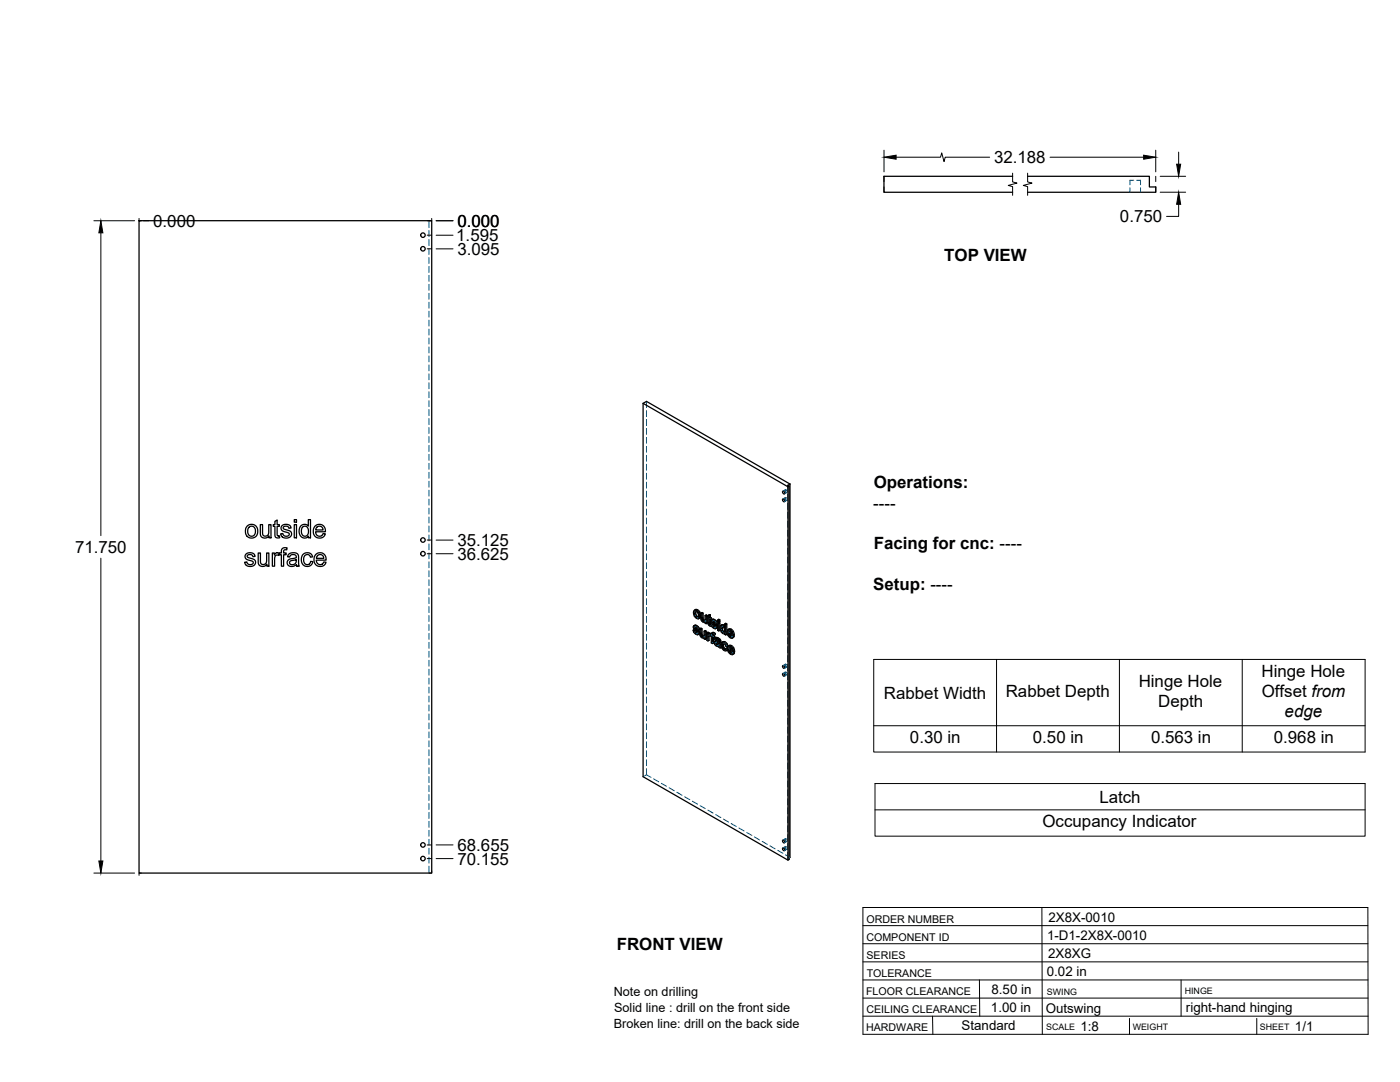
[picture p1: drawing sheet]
<svg xmlns="http://www.w3.org/2000/svg" width="559mm" height="432mm" viewBox="0 0 559 432" stroke-linecap="round" stroke-linejoin="round" font-family="sans-serif">
<!-- layer: Visible -->
<g fill="none" stroke="#000" stroke-width=".51">
<path d="M404.2 70.4h-51.4v6.3h51.4M410.2 70.4h48.6v4.2h2.5v2.1h-51.1M55.5 88.1h116.8v260.3h-116.8zM256.7 161v149l57.8 33.3 .5-.3v-149l-.6-.3 .9-.5M256.7 161l57.8 33.3v149M256.7 161l1.3-.8 57.3 33M312.4 199.2l.6 .2 .2 .8-.6-.2zM312.4 196.1l.6 .1 .2 .9-.6-.2zM315 194l-.5 .3M315.3 193.2v149l-.3 .2M98.8 209.8l1.4-.5a2.66 2.66 0 0 1 2.6 3.7 2.66 2.66 0 0 1-4.5 .6l-.3-1.2a2.82 2.82 0 0 1 .8-2.6zM99.3 210.5l.8-.5a1.98 1.98 0 0 1 1.9 2 1.98 1.98 0 0 1-1.9 2l-.7-.4-.4-.7-.1-1.4z"/>
<path d="M103.9 209.4h.9v2.9a1.32 1.32 0 0 0 1.3 1.7 1.32 1.32 0 0 0 1.2-1.8v-2.8h.9v5.2h-.8v-.8a1.86 1.86 0 0 1-2.3 .9 1.86 1.86 0 0 1-1.2-2.1zM109.7 208.1l.9-.6v1.9h.9v.7h-.9v3.3l.2 .4h.7l.1 .8a1.3 1.3 0 0 1-1.5-.1 1.3 1.3 0 0 1-.4-1.4v-3h-.6v-.7h.6zM112.5 209.8l1.2-.5a1.92 1.92 0 0 1 2.5 1.4l-.9 .1a1.1 1.1 0 0 0-1.1-.9 1.1 1.1 0 0 0-1.1 1.1l.3 .2a3.4 3.4 0 0 1 2.9 1.4 2.2 2.2 0 0 1-1.5 2.1 2.2 2.2 0 0 1-2.5-.8l-.3-.9 .9-.1 .7 1h1.3a.76 .76 0 0 0 .5-.9 .76 .76 0 0 0-.9-.6 1.95 1.95 0 0 1-2.3-1.9zM117.5 209.4h.8v5.2h-.8zM117.5 207.4h.8v1h-.8zM120.1 209.9l1-.6a1.79 1.79 0 0 1 2 .7v-2.6h.8v7.2h-.8v-.6a2.16 2.16 0 0 1-2.6 .4 2.16 2.16 0 0 1-1.1-2.4zM120.7 210.5l.6-.5a2.08 2.08 0 0 1 1.9 1.5 2.08 2.08 0 0 1-.7 2.2l-.5 .3a2.1 2.1 0 0 1-1.7-1.4 2.1 2.1 0 0 1 .4-2.1zM125.7 210l1.6-.7a2.43 2.43 0 0 1 2.6 2.9h-3.9l.2 1.1 .8 .6a1.43 1.43 0 0 0 1.9-1l1 .1-.4 .8-.8 .7-1 .2a2.79 2.79 0 0 1-2.6-1.7 2.79 2.79 0 0 1 .6-3zM126.5 210.4l.6-.4 1 .1 .7 .6 .1 .8h-2.9zM98.1 221.2l1.2-.6a1.92 1.92 0 0 1 2.5 1.4l-.9 .2a1.1 1.1 0 0 0-1.1-1 1.1 1.1 0 0 0-1 1.1l.2 .2a3.3 3.3 0 0 1 3 1.5 2.21 2.21 0 0 1-1.7 2.1 2.21 2.21 0 0 1-2.5-1.1l-.2-.6 1-.1a1.25 1.25 0 0 0 1.2 1.1 1.25 1.25 0 0 0 1.2-1.2l-.6-.4a2.36 2.36 0 0 1-2.6-1.5zM103.1 220.7h.8v2.9a1.32 1.32 0 0 0 1.4 1.7 1.32 1.32 0 0 0 1.1-1.8v-2.8h.9v5.3h-.8v-.8a1.86 1.86 0 0 1-2.2 .8 1.86 1.86 0 0 1-1.2-2.1zM108.7 220.7h.8v.8a1.27 1.27 0 0 1 2-.7l.8-.1v-.6a1.51 1.51 0 0 1 .7-1.4 1.51 1.51 0 0 1 1.6 0l-.2 .7a.81 .81 0 0 0-.8 0 .81 .81 0 0 0-.4 .8v.5h1v.7h-1v4.6h-.9v-4.6h-.8v-.4l-.2 .7a1.17 1.17 0 0 0-1.5 .1 1.17 1.17 0 0 0-.2 1.4v2.8h-.9z"/>
<path d="M115.1 221.3a2.41 2.41 0 0 1 4 .6l.3 4.1h-.9l-.2-.7a2.04 2.04 0 0 1-2.1 .8 2.04 2.04 0 0 1-1.6-1.7l.1-.4a2 2 0 0 1 2-1.1h.4a.84 .84 0 0 0 1.1-.9 .84 .84 0 0 0-1.2-.7l-.9 .2-.5 .8-.8-.1zM115.7 224.1l2.6-.8a1.49 1.49 0 0 1-.8 1.9 1.49 1.49 0 0 1-2-.7zM120.9 221.3l1.1-.7 1.6 .1 .8 .7 .4 .8-.9 .2a1.48 1.48 0 0 0-2-.9 1.48 1.48 0 0 0-.7 2l.1 .8a1.34 1.34 0 0 0 1.5 1 1.34 1.34 0 0 0 1.2-1.3l.9 .1-.4 1.1a2.47 2.47 0 0 1-3.3 .4 2.47 2.47 0 0 1-.8-3.1zM126 221.3l1.5-.7a2.43 2.43 0 0 1 2.7 2.9h-4l.3 1 .8 .8a1.46 1.46 0 0 0 1.9-1l.9 .1-.3 .7-.8 .7-1 .3a2.8 2.8 0 0 1-2.6-1.7 2.8 2.8 0 0 1 .6-3.1zM126.7 221.7l.7-.3h1l.6 .6 .2 .8h-2.9zM276.6 251.5l.7 1.3 .9 .5 .5-.1M276.9 249.8l.6-.3 .8 .2 .9 1.4-.5 .3-.1-.6M277.3 244.8l.4-.9 .9 .7 .1 1.6-.7 .2M277.3 251.3l-.7 .2 .5 .2M277.3 252.3l.5 .4 .4-.3M277.4 250.9l1 .9 .5-.2M277.4 251.5l-.3 .2 .2 .6 .4-.3"/>
<path d="M277.5 249.5l-.7 .4-.1 .5 1.5 1.8 .1 .6M277.5 250.2l-.3 .4 .5-.2M277.5 245.7l.5 .7 .5-.3M277.6 251.6l.8 .9M277.6 250.3l.6 .7M277.7 249.9l.5 .4 .5-.2M277.7 250.4l1 1M277.7 250.4h-.5M277.7 244.5l-.4 .3v.5l.2 .4 .4-.2M277.7 249.5l-.7 .2M277.8 252.7l.4 .1M277.8 244v1.2l.9 1"/>
<path d="M277.8 250.6l-.4 .3-.2-.3M278 243.6l.9 .9 .5-.2M278.1 249.7l-.8 .1M278.2 250.3l.4 .5 .4-.3M278.4 251.8l.3 .5 .5-.3M278.5 243.4l-.5 .2-.8-.1M278.6 251.3l.7 1.2-.7 .8M278.7 252.3l.1 .5 .5-.3M278.8 252.8l-.1 .4 .4-.3M278.9 244.5l.4 1.4 .4-.3M279.1 246.7a1.8 1.8 0 0 1-2.3-2l.1-.9 .8-.6 1.3 .5 .7 1.9-.2 .8-.6 .5M279.3 245.9l-.2 .8 .4-.3"/>
<path d="M279.3 250.9l.5 .3 .4-.3M279.7 244.7l.5 .2 .4-.2M279.8 251.2v2.2l.4-.2M279.8 253.4l.2 .4 .4-.2M280 253.8l.3 .3 .5-.2M280.2 244.9v2.3l.5-.3M280.2 247.2l.2 .4 .4-.3M280.3 254.1l.4 .1M280.4 247.6l.3 .3 .5-.3M280.7 247.9l.4 .1M280.9 254l-.6-.7-.1-2.4-.4-.2-.5 .2 .1 2.7 .8 .9h.9v.4l.3 .3M281.1 254.5l-.2 .1"/>
<path d="M281.4 247.7l-.7-.6-.1-2.4-.4-.3-.5 .3 .1 2.5 .8 1.1 .9-.1M281.4 252.2v3l.5-.3v-3l-.4-.3-.5 .3v2l-.3 .3 .2-.1M281.5 248.2v.5l.4 .2M281.5 248.3l-.2 .1M281.9 245.9v3l.4-.2v-3.1l-.4-.2-.5 .3v1.9l-.3 .4 .2-.1M281.9 251.9l-.5 .3-.4-.3M282.3 245.6l-.4 .3-.5-.2M282.3 246.6l.3 .1 .2 2.7 .7 .5 .4-.2M282.6 246l-.3 .2 .3 .2v-.8l.9-.3v1l.5 .3v.4l-.5 .2v-.3M283 253.5l-.4 .7 .4-.2M283 252.9l-.4-.6-.5 .2v3l.5 .3M283 252.5l-.5 .3-.4-.3"/>
<path d="M283.1 253.5l-.1 2-.4 .3v-1.6M283.1 253.5l.4 .2M283.1 253.5l-.5 .2M283.1 245.6v1l.4-.3M283.1 253l.4 .4M283.3 252.7l-.8 .5v-.4M283.3 249.3l.2 .1M283.5 249.4l.1 .5M283.5 252.8l.4 .3M283.5 252.8l-.8 .2M283.5 252.8l-.7 .2M283.5 245.3l-.9 .3"/>
<path d="M283.5 253.3v.4l.4 .3v2.6l.5 .2M283.5 253.5l-.1 .3M283.5 248.8l-.4 .2v-2l.4 .2 .3 1.9M283.6 248.9l-.5 .1M283.8 249.1l.8 1.4 .6 .4 .6-.1M283.8 249.1l-.6 .1M283.8 249.1h.1M283.8 249.3l-.3 .1M284 246.6l-.5 .3-.4-.3M284 247.4l.6-.3 .8 .3 .9 1.3-.5 .3-.1-.6M284.1 252.7l.8-.3 .6 .4-.5 .7v-.5M284.3 248h.5l1 1"/>
<path d="M284.4 253.8l.5 .3 .4-.2M284.4 248.9l-.6 .2 .4 .2M284.4 249.9l.5 .4 .4-.3M284.5 248.5l1 .9 .5-.2M284.6 249.1l-.4 .2 .1 .4 .1 .2 .5-.3M284.6 247.9l-.3 .3 .5-.3 .6 .7M284.6 247.1l-.7 .5v.6l1.6 2M284.6 252.4l-.6 .4-.1 .8-.4-.3 .4-.2M284.6 252.8l.4 .2 .5-.2M284.7 249.2l.8 .9M284.8 253.3l.5 1-.4 .2v-.4M284.8 254.5v2.1l-.4 .2v-2.6l.5 .3"/>
<path d="M284.8 247.5l.5 .4 .5-.2M284.9 247.1l-.8 .3M284.9 250.3l.4 .1M284.9 248.2l-.4 .3-.2-.3M285 253.5l-.6-.3v.6l.4-.2M285.1 252.5l-.5 .3-.4-.2M285.2 247.3l-.8 .1M285.3 256l.6-.3 .9 .3M285.3 247.9l.4 .5 .4-.2M285.4 254.7l1-.2 1.2 .9 .3 3-.5 .2-.1-.4M285.5 250.2l-.1 .2M285.5 249.4l.3 .5 .5-.3"/>
<path d="M285.6 256.5l.1-.1a.86 .86 0 0 1 1.1 1M285.6 257.1l.4 .4 .5-.3M285.7 256.4l-.2 .3M285.7 248.9l.7 1.2-.7 .8M285.8 249.9l.1 .5 .5-.3M285.8 255.7l-.7 .5 .1 .9 .9 .8h.8l.5 .7M285.9 250.4l-.1 .4 .5-.3M285.9 256.5l-.4 .2 .1 .4 .5-.2M286 256.5l.8 .8M286 255.2l-.4 .2a.8 .8 0 0 1 .9 0 .8 .8 0 0 1 .4 .8l-1.2-.3M286 255.1v.1M286 257.5l.5 .1"/>
<path d="M286.1 255.7l-.7 .2M286.2 254.4l-1 .4-.1 .3 .5 .3M286.3 254.9l.5 .4 .5-.3M286.4 248.6l.5 .2 .4-.2M286.5 257.6l.3-.1zM286.7 254.6l-.4 .3-.6-.3M286.8 255.3l.3 .4 .5-.3M286.9 247.7v.5l.4-.2v-.6l-.4-.3-.5 .3v.6l.5 .2M286.9 248.3l.4 .3v3l-.4 .2v-3M286.9 248.3l-.5 .3v3l.5 .2M287.1 255.7l.2 .4 .4-.3M287.3 256.1v2.1l.5-.3"/>
<path d="M287.3 247.4l-.4 .3-.5-.3M287.8 249.6l.7-.3 .7 .3M287.9 250.9l.3-.9 .9 .8 .1 1.4-.2 .3-.4-.1M288.1 251.9l.5 .5 .4-.2M288.2 256.3l.7-.3 .6 .2 .7 .6 .3 .9-.4 .3-.4-.9M288.3 257.6l.2 1 .4-.3M288.3 250.6l-.4 .3v.5l.2 .5 .4-.3M288.4 249.3l-.9 .7v1.5l.7 1.1 .7 .4 .4-.2v.4l.4 .2M288.4 250v1.3l.8 .9M288.5 258.6l.5 .6 .5-.3M288.5 249.7l.4 .3M288.8 257.3l-.5 .3 .1-.4a.64 .64 0 0 1 .7-.4 .64 .64 0 0 1 .5 .7l.5 .5"/>
<path d="M288.8 256.8l.1 1.5 .7 .7M288.9 256l-.5 .3a2.08 2.08 0 0 0 1.4 3.4M289 249.4l-1.1 .1M289 256.5l.7 .6 .5-.3M289.2 249l.5 .3 .4-.3M289.3 252.8l-.2 .1M289.5 256.2l-.5 .3-.6-.2M289.7 249.3v4.1l.4-.2v-4.2l-.4-.2-.5 .2v1.5l-.3-.5 .3-.1M289.7 258.8l-.2 .4h-.5M290.4 259l-.6 .7 .6-.4M290.4 258.7l-.7 .1 .4 .3M290.9 253.5l.6 .6 .4-.3"/>
<path d="M291.1 251.9l-.4 .3 1.4 .8-.7-1.2-.5-.1-.2 .5M291.2 251.7l-.1 .2 .9 .6M291.2 252.9l.9 1M291.3 258.5l-.5 .3 1.5 .8-.6-1.2-.6-.1-.3 .5M291.3 258.2v.3l.8 .5M291.4 253.3l-.5 .2-.2-.9 1.9 1.1M291.4 259.5l.8 1M291.4 251.4l.9 .8 .4-.2M291.5 254.1l.4 .1M291.5 259.8l-.5 .3-.2-.9 2 1.1M291.6 257.9l.8 .9 .5-.2M291.9 251.1l-1.3 .2"/>
<path d="M292 257.7l-1.3 .1M292.1 253.9l.5 .3 .5-.3M292.1 253.9l-.1 .2M292.3 252.2l.3 1.4 .5-.3M292.4 258.8l.4 1.4 .4-.3M292.5 253.7l-.4 .2M292.6 253.6l.5-.1-.1-.6-.7-1.5-.9-.5-.8 .4-.4 1.1 .4 1.3 1.1 1h.6l.3-.5M292.7 253.7l.3 .4-.7 .5M291 260.1l.6 .5 .4-.2M291.6 260.6l.4 .2M292.3 260.4l.4 .4 .5-.3M292.3 260.4l-.2 .3"/>
<path d="M292.6 260.2l-.3 .2M292.8 260.2l.4-.2v-.5l-.7-1.5-1-.5-.8 .3-.4 1 .4 1.3 1.2 1.1h.6l.2-.4M292.8 260.2l.3 .4-.7 .6M312.4 268.8l.6 .2 .2 .8-.6-.2zM312.4 265.7l.6 .2 .2 .8-.6-.2zM312.4 338.4l.6 .2 .2 .8-.6-.1zM312.4 335.3l.6 .2 .2 .8-.6-.2z"/>
<circle cx="168.8" cy="99.3" r=".9"/>
<circle cx="168.8" cy="93.8" r=".9"/>
<circle cx="168.8" cy="215.5" r=".9"/>
<circle cx="168.8" cy="221" r=".9"/>
<circle cx="168.8" cy="337.2" r=".9"/>
<circle cx="168.8" cy="342.6" r=".9"/>
</g>
<!-- layer: Hidden -->
<g fill="none" stroke="#00557f" stroke-width=".4">
<path d="M451 74.9v1.8M452.5 71.9h-1.5v1.8M453.7 71.9h1.5v1.8M455.2 74.9v1.8M171.2 88.1v2.7M171.2 92v2.4M171.2 95.6v2.4M171.2 99.2v2.4M171.2 102.8v2.3M171.2 106.3v2.4M171.2 109.9v2.4M171.2 113.5v2.3"/>
<path d="M171.2 117.1v2.3M171.2 120.6v2.4M171.2 124.2v2.4M171.2 127.8v2.3M171.2 131.3v2.4M171.2 134.9v2.4M171.2 138.5v2.4M171.2 142v2.4M171.2 145.6v2.4M171.2 149.2v2.4M171.2 152.8v2.4M171.2 156.3v2.4"/>
<path d="M171.2 159.9v2.4M171.2 163.5v2.4M171.2 167v2.4M171.2 170.6v2.4M171.2 174.2v2.4M171.2 177.8v2.3M258 160.2v2.4M258 163.9v2.3M258 167.4v2.4M258 171v2.4M258 174.6v2.3M258 178.1v2.4"/>
<path d="M171.2 181.3v2.4M171.2 184.9v2.4M171.2 188.5v2.4M171.2 192v2.4M171.2 195.6v2.4M171.2 199.2v2.4M258 181.7v2.4M258 185.3v2.4M258 188.8v2.4M258 192.4v2.4M258 196v2.4M258 199.6v2.4"/>
<path d="M313.4 198.6a.53 .53 0 0 1 .7 .3 .53 .53 0 0 1-.3 .7zM313.5 195.4a.59 .59 0 0 1 .6 .4 .59 .59 0 0 1-.3 .7l-.4-.5zM313.5 198.5l-1 .6M313.5 195.4l-1 .6M314.1 199.6l-1 .6M314.1 196.5l-1 .6M314.4 193.7v2.5M314.4 197.3v2.4M171.2 202.8v2.3M171.2 206.3v2.4M171.2 209.9v2.4M171.2 213.5v2.4"/>
<path d="M171.2 217.1v2.3M258 203.1v2.4M258 206.7v2.4M258 210.3v2.4M258 213.8v2.4M258 217.4v2.4M314.4 200.9v2.4M314.4 204.5v2.4M314.4 208.1v2.3M314.4 211.6v2.4M314.4 215.2v2.4M314.4 218.8v2.3"/>
<path d="M171.2 220.6v2.4M171.2 224.2v2.4M171.2 227.8v2.4M171.2 231.4v2.3M171.2 234.9v2.4M171.2 238.5v2.4M258 221v2.4M258 224.6v2.3M258 228.1v2.4M258 231.7v2.4M258 235.3v2.4M258 238.9v2.3"/>
<path d="M314.4 222.4v2.3M314.4 225.9v2.4M314.4 229.5v2.4M314.4 233.1v2.3M314.4 236.6v2.4M171.2 242.1v2.4M171.2 245.6v2.4M171.2 249.2v2.4M171.2 252.8v2.4M171.2 256.3v2.4M171.2 259.9v2.4M258 242.4v2.4"/>
<path d="M258 246v2.4M258 249.6v2.3M258 253.2v2.3M258 256.7v2.4M277.1 251.2l.3 1M277.2 250l-.5 .2M277.3 249.6l-.5 .3M277.3 244.2l-.5 .3M277.3 251.3l.3 .3M277.3 250.4l-.5 .3M277.4 249.5l-.2 .6 .2 .6 1.2 1.1a.35 .35 0 0 1 .3 .5 .35 .35 0 0 1-.5 .2M277.4 252.2l.8 .7 .8 .1"/>
<path d="M277.4 252.2l-.4 .2M277.5 251.4l-.1 .1M277.6 250.9l-.5 .2M277.6 245.6l.7 .8 1.1 .2M277.6 245.6l-.5 .3M277.6 250.2h-.1M277.6 250.3l.1-.3h.3l1.2 1.1M277.7 243.2l-.4 .9 .3 1.5M277.7 250l-.5 .3M277.9 243.8l-.1 .2M277.9 243.8l.7 .1 .6 .9v1.1l-.5 .3M277.9 243.8l-.4 .2"/>
<path d="M278.2 250.1l-.5 .3M278.2 252.9l-.4 .2M278.2 251l.4 .3M278.3 252.8l.4-.3-.5 .3M278.5 243.8l-.5 .3M278.5 246.5l-.5 .3M278.6 250.5l-.5 .2M278.7 251.9l-.5 .3M278.7 250.9l-.4 .3M278.8 253l-.5 .3M278.8 252.3l-.4 .3M279 246.1l-.4 .3"/>
<path d="M279 244.4l-.4 .2M279.1 246.7l-.4 .3M279.2 245.4l-.4 .2M279.8 250.7l.2 3 .8 .6 .7-.1v.5l.4 .2M279.8 253l-.4 .3M280 253.5l-.5 .2M280.2 244.4l.2 2.8 .7 .8h.8v.4l.4 .3M280.2 246.8l-.4 .3M280.2 253.9l-.4 .3M280.4 247.2l-.5 .3M280.6 247.7l-.4 .2M280.7 254.3l-.5 .2"/>
<path d="M281.1 248l-.5 .3M281.1 254l-.2 .1M281.3 253.9l-.5 .3M281.3 254.3l-.2 .2M281.4 253.8l-.5 .2M281.5 251.6l-.1 2-.5 .4M281.5 254.7l-.4 .2M281.5 254.2l-.4 .3M281.5 247.7l-.2 .2M281.7 247.7l-.5 .2M281.8 247.5l-.5 .3M281.9 245.4l-.1 2-.4 .3"/>
<path d="M281.9 248.4l-.4 .3M281.9 248l-.4 .2 .2-.1M282.3 246.2v.4l.5-.3M282.6 252.3v3l.4 .2M282.6 255.3l-.5 .2M282.8 245.9l-.2 .1M283 253l-.5 .2M283.1 245.3v.8l-.3-.2v.4l.3 .2v2.4l.9 .7-.2-.5M283.1 253.4l-.1 .1M283.1 246.5l-.5 .2M283.1 246.1l-.5 .3M283.1 248.9l-.4 .2"/>
<path d="M283.2 252.8l-.2 .1M283.3 253.2l-.5 .3M283.3 249.2l-.4 .2M283.5 253.3l-.4 .2 .2-.3 .5 .4 .2-.3 .4 .4v2.6l.4 .3M283.5 246.7l-.4 .3M283.7 249.5l-.4 .2M284 247l-.5-.3v.5M284 253.2l-.5 .2M284 253.1h-.1M284 253.5l-.5 .2M284 253.3l-.5 .2M284 249.2l-.2 .1"/>
<path d="M284 249.6l-.1 .1M284.2 248.9l.4 .9M284.3 247.6l-.5 .2M284.4 256.3l-.5 .3M284.4 253.7l-.5 .3M284.4 247.3l-.5 .2M284.4 248.9l.3 .3M284.4 252.6l-.4 .2M284.4 248.1l-.5 .2M284.5 247.1l-.2 .7 .7 1a1.05 1.05 0 0 1 .9 1.3h-.4l.4-.2M284.5 252.4l-.1 .9-.5-.2M284.6 249.8l.7 .7 .8 .1"/>
<path d="M284.6 249.8l-.5 .2M284.6 249v.1M284.7 248.5l-.5 .3M284.7 247.8l-.1 .1M284.8 247.9v-.3l.5 .1 1 1M284.8 254l-.4 .2M284.8 247.6l-.4 .3M284.9 253l-1 .6M285.2 253l-.5 .3M285.3 247.7l-.5 .3M285.3 254.3l-.5-.3v.5M285.3 254.7l.5-.3-.2 .5 .4 .2a.88 .88 0 0 1 1 .1 .88 .88 0 0 1 .3 .9l-.5-.1"/>
<path d="M285.4 248.6l.3 .3M285.4 250.4l.4-.2-.9 .5M285.4 253.2l-.5-.3-.1 .4M285.5 256.2l-.4 .2M285.6 255.8l-.5 .3M285.6 254.9l-.5 .2M285.7 248.1l-.5 .2M285.7 255.7l-.2 .6 .2 .6 .9 .8h.7l.1 .4M285.7 256.9l-.4 .3M285.8 249.6l-.5 .2M285.9 248.5l-.5 .3M285.9 250.7l-.5 .2"/>
<path d="M285.9 256.5l.3-.3a.78 .78 0 0 1 .9 .2 .78 .78 0 0 1 0 .9h-.3M286.1 256.2l-.4 .2 .3-.2M286.2 256.2l-.5 .2M286.2 254.9l-.4 .2M286.4 257.6l-.5 .2M286.7 255l-.5 .3M286.9 257.7l-.5 .3M286.9 248.3v3l.4 .3M286.9 247.1v.6l.4 .3M286.9 251.3l-.5 .3M286.9 247.7l-.5 .3M287.1 257.3l-.4 .3"/>
<path d="M287.2 255.5l-.5 .2M287.2 257.2l-.4 .3 .1-.2M287.3 256.5l-.4 .3M287.3 256.1l-.4 .3M287.3 256l-.4 .2M287.3 257.7l-.4 .2M287.4 258.1l.5 .3M287.4 258.1l-.4 .2M287.9 250.4l-.5 .2M288 251.2l-.5 .3M288 249.6l-.5 .3M288.2 249.3l-.3 .7 .2 1.6 .6 .7 .6 .4 .4-.2v.4l.4 .3"/>
<path d="M288.3 257.1l-.5 .3M288.4 252l-.4 .3M288.4 256.3l-.4 .3M288.5 249.9l-.1 .1M288.5 249.9l.7 .1 .5 1v.9l-.5 .3M288.5 249.8l-.4 .3 .4-.2M288.6 258.4l-.4 .3M288.6 256.1l-.3 .7 .2 1.5 .7 .8 1 .4M288.8 256.8l.6-.2 .7 1 .4 .1M289 256.6l-.5 .3M289 252.6l-.5 .2M289 249.9l-.5 .2"/>
<path d="M289.4 249.8l-.2 .1M289.5 259.3l-.5 .3M289.5 256.6l-.4 .3M289.5 252.2l-.4 .2M289.5 250.4l-.4 .3M289.7 248.8v1.4l-.5-.6M289.7 250.2l-.5 .3M289.7 252.5l-.4 .3M289.7 251.5l-.4 .2M289.7 252.9l-.4 .3M289.9 257l-.5 .3M289.9 259h-.3"/>
<path d="M289.9 259l-.4 .2M290.1 257.6l-.5 .2M290.1 258.6l-.2 .4M290.4 258.7l.2 .2-.2 .4M290.6 258.9l-.2 .1M290.7 252l-.5 .2M290.8 258.6l-.5 .2M291 251l-.3 .8 .3 1.5 .9 1 .9 .1M291 253.3l-.4 .3M291.1 252.3l-.4 .3M291.1 259.9l-.4 .2M291.1 257.6l-.3 .6 .3 1.7 .9 .9 .9 .1"/>
<path d="M291.2 252.9l-.1-.6 2 1.2M291.3 258.9l-.5 .3M291.4 259.5l-.1-.6 1.9 1.1M291.4 251.5l-.2 .2M291.4 251.5l.8 .3 .4 1-.6-.3M291.4 251.5l-.5 .2M291.5 258l-.2 .2M291.5 258l.8 .3 .4 1.1-.6-.4M291.5 258l-.4 .3M291.9 251.5l-.5 .3M291.9 254.3l-.5 .2M292 258.1l-.4 .2"/>
<path d="M292.1 253.9h.2M292.4 253.9l-.4 .2 .3-.2M292.4 252.1l-.4 .3M292.6 258.7l-.5 .2M292.6 252.8l-.5 .2M292.6 253.6l-.1 .1M292.7 254.4l-.5 .3M292.7 253.7l-.4 .2M292.7 259.4l-.4 .2M314.4 240.2v2.4M314.4 243.8v2.4M314.4 247.4v2.3"/>
<path d="M314.4 250.9v2.4M314.4 254.5v2.4M314.4 258.1v2.4M171.2 263.5v2.4M171.2 267.1v2.4M171.2 270.6v2.4M171.2 274.2v2.4M171.2 277.8v2.4M258 260.3v2.4M258 263.9v2.3M258 267.4v2.4M258 271v2.4"/>
<path d="M258 274.6v2.4M258 278.2v2.3M292.2 260.5h.3M292.5 260.5l-.4 .2M292.5 260.5l-.9 .6M292.7 260.2h-.1M292.8 261l-.5 .2M292.8 260.2l-.3 .3M313.4 268.2a.53 .53 0 0 1 .7 .3 .53 .53 0 0 1-.3 .7zM313.4 265.1a.58 .58 0 0 1 .7 .3 .58 .58 0 0 1-.3 .8l-.4-.5zM313.5 268.2l-1 .6M313.5 265.1l-1 .5"/>
<path d="M314.1 269.3l-1 .6M314.1 266.2l-1 .5M314.4 261.6v2.4M314.4 265.2v2.4M314.4 268.8v2.4M314.4 272.4v2.3M314.4 275.9v2.4M314.4 279.5v2.4M171.2 281.3v2.4M171.2 284.9v2.4M171.2 288.5v2.4M171.2 292.1v2.3"/>
<path d="M171.2 295.6v2.4M171.2 299.2v2.4M258 281.7v2.4M258 285.3v2.4M258 288.9v2.4M258 292.4v2.4M258 296v2.4M258 299.6v2.4M314.4 283.1v2.4M314.4 286.6v2.4M314.4 290.2v2.4M314.4 293.8v2.4"/>
<path d="M314.4 297.4v2.3M171.2 302.8v2.4M171.2 306.4v2.3M171.2 309.9v2.4M171.2 313.5v2.4M171.2 317.1v2.3M258 306.7v2.5l1.8 1M258 303.1v2.4M258 309.2l-1.3 .8M260.9 310.8l2 1.2M264 312.6l2 1.2M267.1 314.4l2 1.2"/>
<path d="M270.2 316.2l2 1.2M273.3 318l2 1.2M276.4 319.7l2 1.2M314.4 300.9v2.4M314.4 304.5v2.4M314.4 308.1v2.4M314.4 311.7v2.3M314.4 315.2v2.4M314.4 318.8v2.4M171.2 320.7v2.3M171.2 324.2v2.4M171.2 327.8v2.4"/>
<path d="M171.2 331.4v2.3M171.2 334.9v2.4M171.2 338.5v2.4M279.5 321.5l2 1.2M282.6 323.3l2 1.2M285.6 325.1l2.1 1.2M288.7 326.9l2.1 1.2M291.8 328.7l2.1 1.1M294.9 330.4l2.1 1.2M298 332.2l2.1 1.2M301.1 334l2.1 1.2M304.2 335.8l2.1 1.2"/>
<path d="M307.3 337.6l2.1 1.2M310.4 339.3l2.1 1.2M313.4 337.9a.54 .54 0 0 1 .7 .3 .54 .54 0 0 1-.3 .7zM313.4 334.8a.53 .53 0 0 1 .7 .2 .53 .53 0 0 1-.3 .7zM313.5 337.8l-1 .6M313.5 334.7l-1 .6M314.1 338.9l-1 .6M314.1 335.8l-1 .6M314.4 322.4v2.3M314.4 325.9v2.4M314.4 329.5v2.4M314.4 333.1v2.4"/>
<path d="M314.4 336.7v2.3M171.2 342.1v2.4M171.2 345.7v2.7M313.5 341.1l1.8 1.1M314.4 340.2v2.5M314.4 342.7l.6 .3M315 342.4l-.6 .3"/>
</g>
<!-- layer: Reference -->
<g fill="none" stroke="#000" stroke-width=".4">
<path d="M352.8 70.4v2.1M352.8 74.6v2.1M461.3 70.4v2.1M461.3 74.6v2.1M55.5 87.2v.9M56.4 88.1h-.9h.9M170.5 93.9h1.8M170.5 99.3h1.8M171.4 88.1h.9M172.3 87.2v.9h-1.8M170.5 215.5h1.8M170.5 221h1.8"/>
<path d="M170.5 337.2h1.8M56.4 348.4h-.9v.9M170.5 342.6h1.8M172.3 347.5v.9h-.9"/>
</g>
<!-- layer: Hidden Narrow -->
<path d="M278.2 251.5l-.4 .3M279.8 252.5l-.5 .3M280.2 246.3l-.5 .2M281.5 253.2l-.5 .3M281.9 247l-.5 .3M283.1 248.2l-.5 .3M284.4 253l-.5 .3M284.8 253.3h.1M285.3 249.1l-.4 .3M286.6 256.3l-.5 .2M287.3 256.7l-.4 .3" fill="none" stroke="#000" stroke-width=".4"/>
<!-- layer: Visible Narrow -->
<path d="M278.2 251l-.4 .2M280.2 252.6l-.4 .3M280.6 246.4l-.4 .2M283.5 248.5l-.4 .3M284.8 253.3l-.4 .2M285.3 248.6l-.4 .2M286.5 255.8l-.4 .3M287.8 256.3l-.5 .3M287.8 257l-.5 .3" fill="none" stroke="#000" stroke-width=".4"/>
<!-- layer: Titleblock -->
<g fill="none" stroke="#000" stroke-width=".4">
<path d="M344.4 362.2h201.6l.1 50.6h-201.7zM344.4 376.6h201.6M344.4 369.4h201.6M415.9 362.2l.1 50.6M344.4 383.9h201.6M344.4 398.3h201.6M344.4 391.1h201.6M390.9 391.1l.2 14.4M471.4 391.1v14.4M344.4 405.5h201.7M372.2 405.5l.1 7.3M450.8 406.4v6.4"/>
<path d="M501.6 406.4v6.4"/>
</g>
<!-- layer: FD_Dimensions -->
<g fill="none" stroke="#000" stroke-width=".4">
<path d="M352.8 59.9v8.7M461.3 59.9v8.7M357.7 62.7h17.7l.5-1.7 .9 3.5 .5-1.8h17.7M419.1 62.7h37.4M463.1 70.4h10.1M463.1 76.7h10.1M470.5 60.7v4.8M37.5 88.1h16.2M40.3 92.9v120.9M57.3 88.1h2.1M174.1 88.1h6.7M174.1 93.9h6.7"/>
<path d="M174.1 99.3h6.7M470.5 81.5v4.9h-4.9M174.1 215.5h6.7M40.3 222.8v120.8M174.1 221h6.7M174.1 337.2h6.7M37.5 348.4h16.2M174.1 342.6h6.7"/>
</g>
<path d="M352.8 62.7l4.9-.8v1.6zM456.5 61.9l4.8 .8-4.8 .8zM469.6 65.5h1.7l-.8 4.9zM40.3 88.1l.8 4.8h-1.6zM470.5 76.7l.8 4.8h-1.7zM39.5 343.6h1.6l-.8 4.8z" fill="#000" stroke="#000" stroke-width=".4"/>
<!-- layer: Break Lines -->
<path d="M404.2 69.1v3.5l1.7 .5-3.5 .9 1.8 .5v3.5M410.2 69.1v3.5l1.7 .5-3.5 .9 1.8 .5v3.5" fill="none" stroke="#000" stroke-width=".4"/>
<!-- layer: Custom Tables -->
<path d="M348.7 263.2h196.2v36.9h-196.2zM397.8 263.2v36.9M446.8 263.2v36.9M495.8 263.2v36.9M348.7 289.6h196.2M349.2 312.7h195.7v21h-195.7zM349.2 323.2h195.7" fill="none" stroke="#000" stroke-width=".4"/>
<g font-size="6.7">
<text x="396.8" y="65.1">32.188</text>
<text x="447" y="88.7">0.750</text>
<text x="61.2" y="90.5">0.000</text>
<text x="182.6" y="90.5">0.000</text>
<text x="182.1" y="96.2">1.595</text>
<text x="182.6" y="101.7">3.095</text>
<text x="376.9" y="104.1">TOP VIEW</text>
<text x="348.7" y="194.9">Operations:</text>
<text x="348.5" y="203">----</text>
<text x="30" y="220.6">71.750</text>
<text x="182.6" y="217.9">35.125</text>
<text x="348.7" y="219.2">Facing for cnc: ----</text>
<text x="182.6" y="223.4">36.625</text>
<text x="348.5" y="235.3">Setup: ----</text>
<text x="454.5" y="274.1">Hinge Hole</text>
<text x="503.6" y="270">Hinge Hole</text>
<text x="352.8" y="278.8">Rabbet Width</text>
<text x="401.4" y="278.2">Rabbet Depth</text>
<text x="503.6" y="278.2">Offset from</text>
<text x="462.3" y="282.2">Depth</text>
<text x="512.8" y="286.2">edge</text>
<text x="363.2" y="296.5">0.30 in</text>
<text x="412.3" y="296.5">0.50 in</text>
<text x="459.4" y="296.5">0.563 in</text>
<text x="508.4" y="296.5">0.968 in</text>
<text x="438.8" y="320.3">Latch</text>
<text x="416.1" y="330.2">Occupancy Indicator</text>
<text x="182.6" y="339.6">68.655</text>
<text x="182.5" y="345">70.155</text>
<text x="246.2" y="379.1">FRONT VIEW</text>
</g>
<g font-size="5.3">
<text x="418.5" y="367.9">2X8X-0010</text>
<text x="417.9" y="375">1-D1-2X8X-0010</text>
<text x="418.4" y="382.3">2X8XG</text>
<text x="417.8" y="389.5">0.02 in</text>
<text x="395.8" y="396.8">8.50 in</text>
<text x="395.5" y="403.7">1.00 in</text>
<text x="417.4" y="404.1">Outswing</text>
<text x="473.4" y="403.8">right-hand hinging</text>
<text x="383.8" y="411">Standard</text>
<text x="431.3" y="411.5">1:8</text>
<text x="516.9" y="411.5">1/1</text>
</g>
<g font-size="5.1">
<text x="245" y="397.3">Note on drilling</text>
<text x="245.1" y="403.8">Solid line : drill on the front side</text>
<text x="245" y="410.3">Broken line: drill on the back side</text>
</g>
<g font-size="4.3">
<text x="345.8" y="368.4">ORDER NUMBER</text>
<text x="345.8" y="375.5">COMPONENT ID</text>
<text x="345.8" y="382.7">SERIES</text>
<text x="345.9" y="389.9">TOLERANCE</text>
<text x="345.7" y="397.2">FLOOR CLEARANCE</text>
<text x="345.8" y="404.4">CEILING CLEARANCE</text>
<text x="345.7" y="411.6">HARDWARE</text>
</g>
<g font-size="3.5">
<text x="417.9" y="397">SWING</text>
<text x="472.9" y="396.7">HINGE</text>
<text x="417.5" y="410.9">SCALE</text>
<text x="452.1" y="410.9">WEIGHT</text>
<text x="502.9" y="410.9">SHEET</text>
</g>
</svg>
